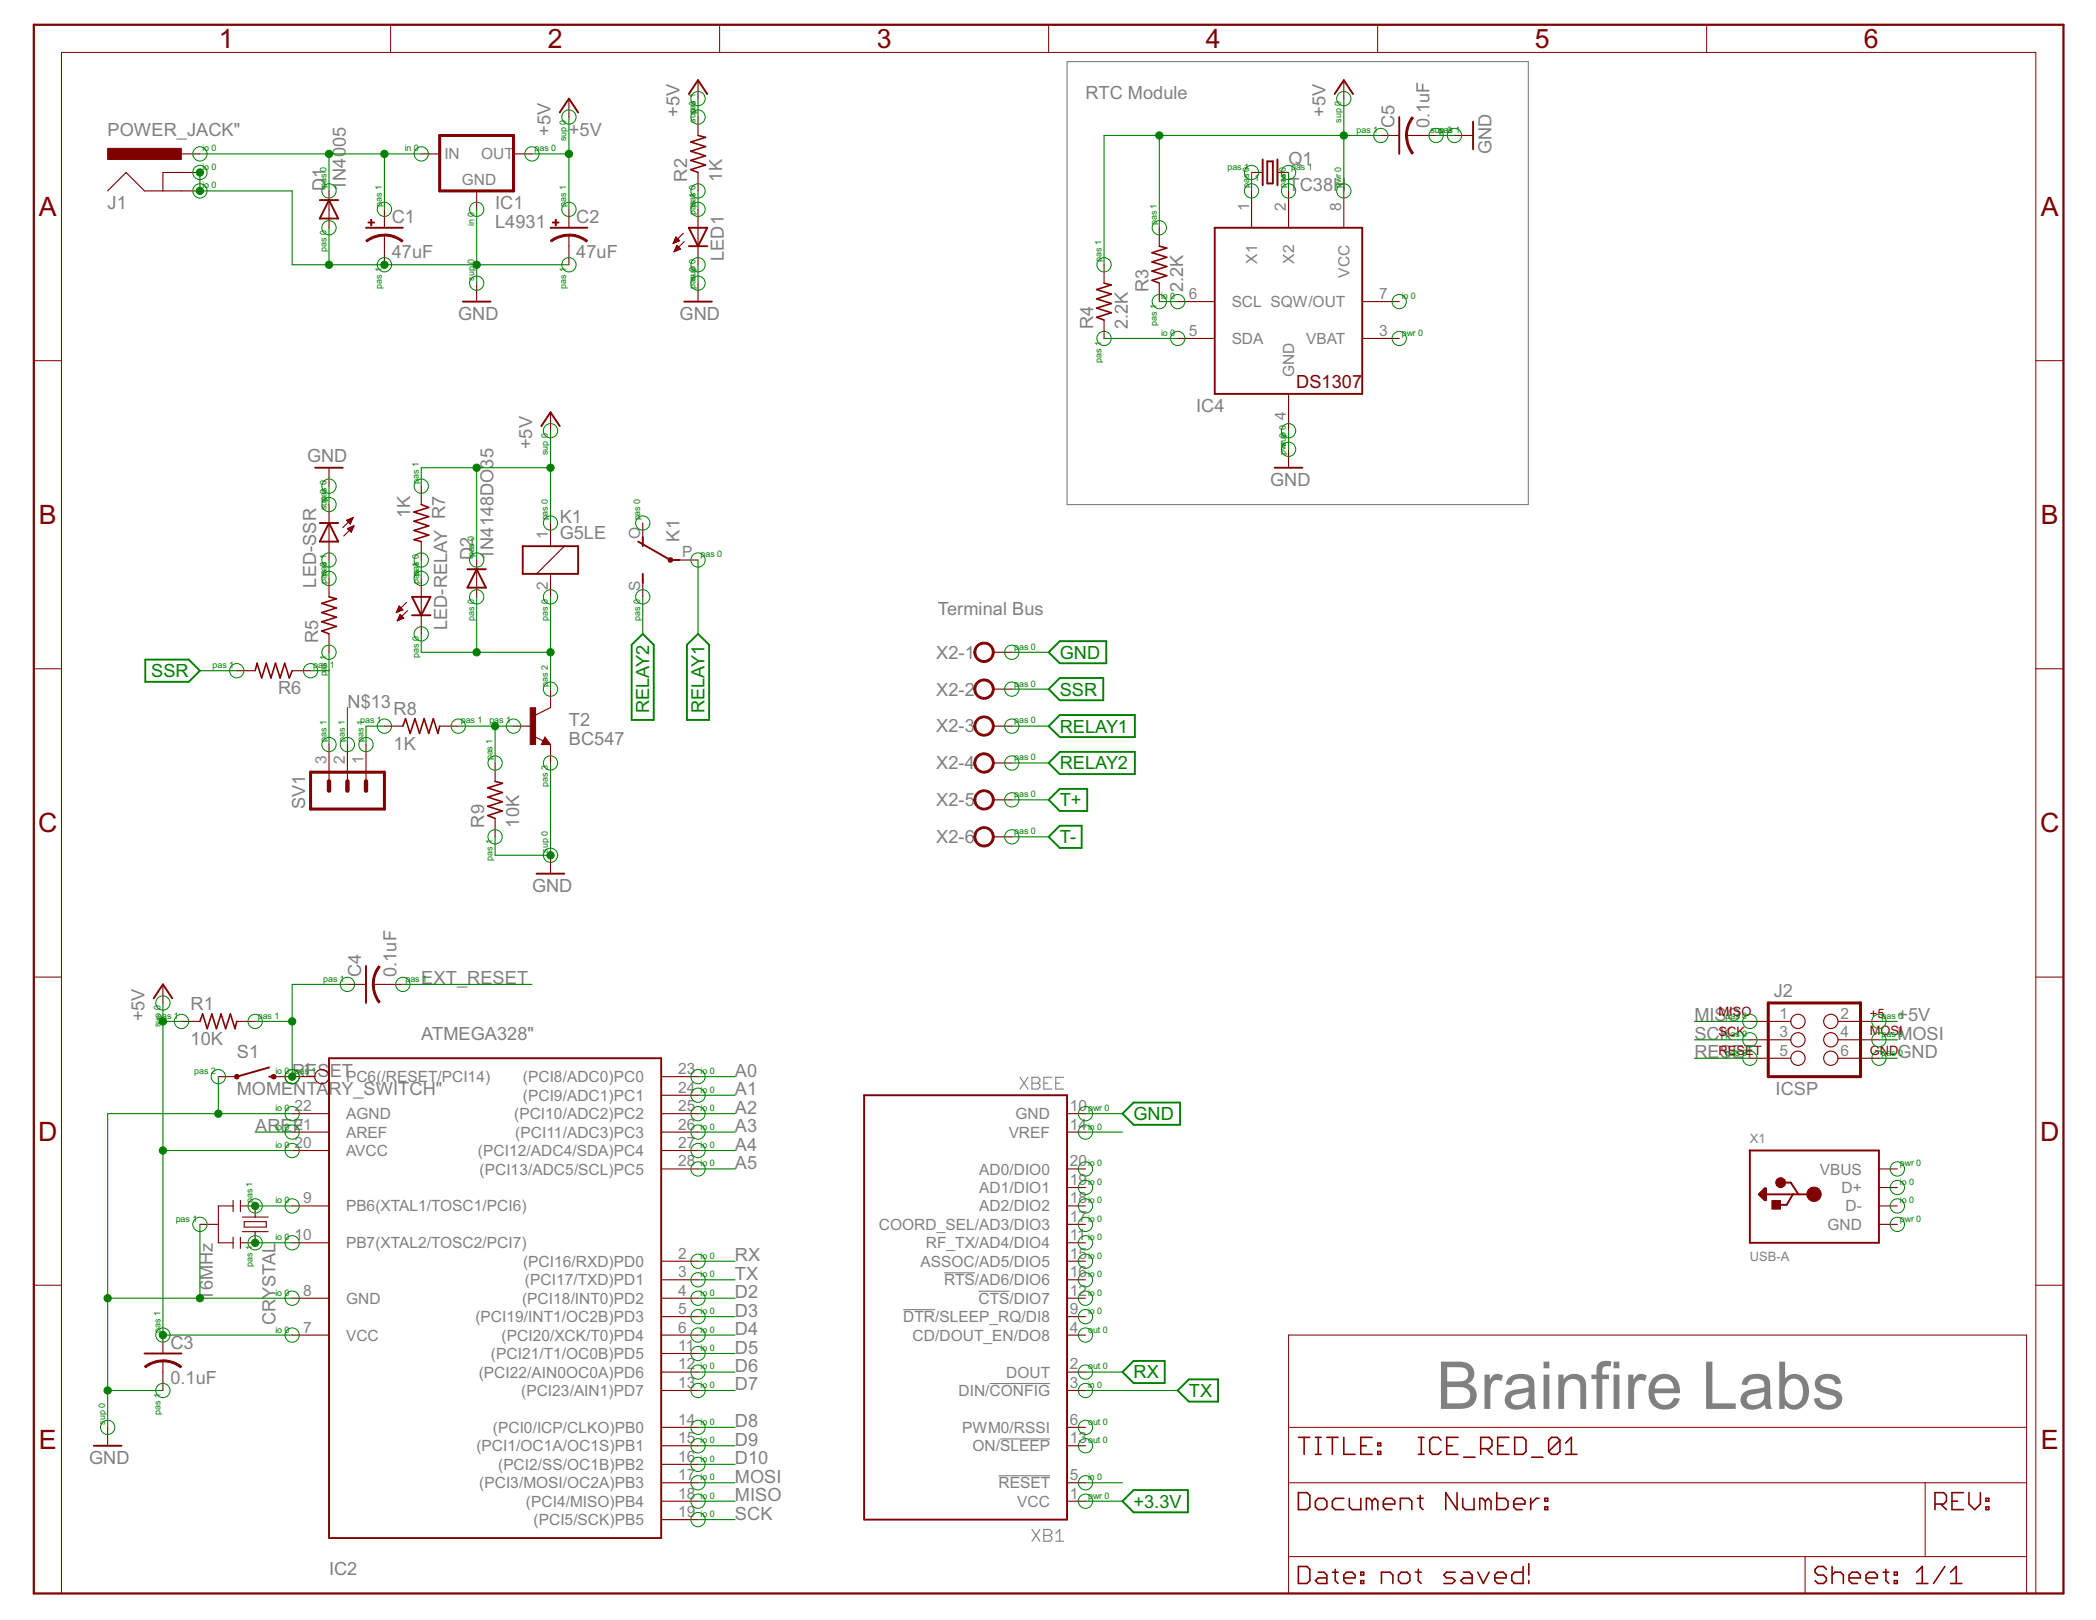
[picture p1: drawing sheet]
<svg xmlns="http://www.w3.org/2000/svg" width="279mm" height="216mm" viewBox="0 0 279 216" stroke-linecap="round" stroke-linejoin="round" font-family="sans-serif">
<g fill="none" stroke="#808080" stroke-width=".15">
<path d="M142.2 8.2h61.5v59h-61.5zM136 143.6l1 1.5M137 143.6l-1 1.5M137.6 143.6h.7l.3 .2v.3l-.3 .3 .3 .2v.3l-.3 .2h-.7zM137.6 144.4h.7M139.1 144.4h.6M140.2 143.6h-1.1v1.5h1.1M140.7 144.4h.6M141.8 143.6h-1.1v1.5h1.1M120.4 174.5h4.3M125.9 169.6h4M130.4 172.1h4.2"/>
<path d="M131.9 184.4h8.1M133.1 196.7h6.9M133.3 191.8h6.7M137.6 203.8l1 1.6M138.6 203.8l-1 1.6M139.1 203.8h.8l.3 .3v.3l-.3 .2 .3 .3v.2l-.3 .3h-.8zM139.1 204.6h.8M140.7 205.4h1.1M140.7 204.4l.6-.6v1.6"/>
</g>
<path d="M4.5 3.3h270.6v209.1h-270.6z" fill="none" stroke="#800000" stroke-width=".3"/>
<g fill="none" stroke="#800000" stroke-width=".13">
<path d="M52.1 3.3v3.7M95.9 3.3v3.7M139.8 3.3v3.7M183.6 3.3v3.7M227.5 3.3v3.7M4.5 48.1h3.7M271.4 48.1h3.7M4.5 89.1h3.7M271.4 89.1h3.7M4.5 130.2h3.7M271.4 130.2h3.7M4.5 171.3h3.7"/>
<path d="M171.8 177.9h98.4v34.5h-98.4zM271.4 171.3h3.7M171.8 197.6h98.4M171.8 190.2h98.4M256.6 197.6v9.9M8.2 212.4v-205.4h263.2v205.4M171.8 207.5h98.4M240.6 207.5v4.9"/>
</g>
<g fill="none" stroke="#800000" stroke-width=".21">
<path d="M93 18.1l1 .2-1.9 .6 1.9 .6-1.9 .7 1.9 .6-1.9 .6 1.9 .6-1.9 .6 .9 .4M147.2 37.7l.9 .3-1.9 .6 1.9 .6-1.9 .6 1.9 .6-1.9 .7 1.9 .6-1.9 .6 1 .4M154.5 32.8l1 .3-1.9 .6 1.9 .6-1.9 .6 1.9 .6-1.9 .6 1.9 .6-1.9 .7 .9 .3M43.9 79.5l1 .3-2 .6 2 .6-2 .6 2 .7-2 .6 2 .6-2 .6 1 .4M56.2 67.2l.9 .4-1.9 .6 1.9 .7-1.9 .6 1.9 .6-1.9 .6 1.9 .6-1.9 .6 1 .3M34 89.4l.3-1 .6 2 .6-2 .6 2 .6-2 .6 2 .7-2 .6 2 .3-1M53.7 96.8l.4-1 .6 1.9 .6-1.9 .6 1.9 .6-1.9 .6 1.9 .7-1.9 .6 1.9 .2-.9M66 104.1l1 .3-2 .6 2 .6-2 .6 2 .6-2 .7 2 .6-2 .6 1 .4M26.6 136.1l.4-1 .6 2 .6-2 .7 2 .6-2 .6 2 .6-2 .6 2 .3-1M173.1 198.9h1.1l.4 .4v1.5l-.4 .4h-1.1zM173.1 191.6h1.5M173.8 191.6v2.2"/>
<path d="M175.3 191.6h.8M175.3 193.8h.8M175.7 191.6v2.2M176.9 191.6h1.5M177.6 191.6v2.2M179.1 191.6v2.2h1.5M179.1 199.7h-1.1l-.4 .4v.7l.4 .4h1.1M179.9 199.7v1.1l.4 .4h1.1v-1.5M181.4 192.7h.7M182.9 191.6h-1.5v2.2h1.5M183.7 193.4h.3v.4h-.3zM183.7 192.3h.3v.4h-.3z"/>
<path d="M188.9 199.7h.8M189.1 191.6h.7M189.1 193.8h.7M189.3 199.3v1.5l.4 .4M189.5 191.6v2.2M192.1 191.9l-.4-.3h-.7l-.4 .3v1.5l.4 .4h.7l.4-.4M192.8 192.7h.8M194.2 198.9v2.3l-1.5-2.3v2.3M194.4 191.6h-1.6v2.2h1.6M195 199.7v1.1l.3 .4h1.2v-1.5M195.1 194.2h1.5M197.4 193.1h1.1l.4-.4v-.8l-.4-.3h-1.1v2.2"/>
<path d="M198.1 193.1l.8 .7M199.5 198.9v2.3h1.1l.4-.4v-.7l-.4-.4h-1.1M199.6 192.7h.8M201.1 191.6h-1.5v2.2h1.5M201.9 191.6h1.1l.4 .3v1.5l-.4 .4h-1.1zM204 199.7v1.5M204.2 194.2h1.5M205.2 199.7h-.4l-.8 .7M205.9 199.7h.4v.4h-.4zM207.9 191.9l-.3-.3h-.8l-.4 .3v1.5M207.9 191.9v1.5l-.3 .4h-.8l-.4-.4M207.9 191.9l-1.5 1.5"/>
<path d="M208.7 193.8h1.5M208.7 192.3l.8-.7v2.2M261.7 198.9h-1.5v2.3h1.5M262.5 198.9v1.5l.7 .8 .8-.8v-1.5M264.7 199.7h.4v.4h-.4zM173.1 208.8h1.1l.4 .3v1.6l-.4 .3h-1.1zM175.3 200.1l.4-.4h.8l.4 .4v.7l-.4 .4h-.8l-.4-.4zM175.7 209.5h.8l.4 .4v1.1h-1.2l-.4-.3 .4-.4h1.2M177.6 209.5h.8M178 209.1v1.6l.4 .3M179.1 210.3h1.5v-.4l-.3-.4h-.8l-.4 .4v.8l.4 .3h.8M181.4 210.7h.4v.3h-.4z"/>
<path d="M181.4 209.5h.4v.4h-.4zM182.9 200.1l-.4-.4h-.4v1.5M182.9 200.1l.4-.4 .4 .4v1.1M182.9 200.1v1.1M184.1 211v-1.5h1.2l.4 .4v1.1M184.4 200.4h1.5v-.3l-.4-.4h-.7l-.4 .4v.7l.4 .4h.7M186.4 209.9l.4-.4h.8l.3 .4v.8l-.3 .3h-.8l-.4-.3zM186.7 201.2v-1.5h1.1l.4 .4v1.1M188.7 209.5h.7M189.1 209.1v1.6l.3 .3M194 209.5h-1.2l-.3 .4 .3 .4h.8l.4 .4-.4 .3h-1.1M195.1 209.5h.8l.3 .4v1.1h-1.1l-.4-.3 .4-.4h1.1"/>
<path d="M197 209.5l.7 1.5 .8-1.5M198 200.1l-.4-.4h-.3v1.5M198 200.1v1.1M198 200.1l.4-.4 .4 .4v1.1M199.3 210.3h1.5v-.4l-.4-.4h-.8l-.3 .4v.8l.3 .3h.8M201.8 200.4h1.5v-.3l-.4-.4h-.8l-.3 .4v.7l.3 .4h.8M203 208.8v2.2h-1.1l-.4-.3v-.8l.4-.4h1.1M203.8 208.4v1.5M203.8 210.7v.3M205.9 200.8h.4v.4h-.4zM243.5 209.1l-.4-.3h-.8l-.3 .3v.4l.3 .4h.8l.4 .4v.4l-.4 .3h-.8l-.3-.3M244.2 209.9l.4-.4h.7l.4 .4v1.1"/>
<path d="M244.2 208.8v2.2M246.5 210.3h1.5v-.4l-.4-.4h-.7l-.4 .4v.8l.4 .3h.7M248.8 210.3h1.5v-.4l-.4-.4h-.8l-.3 .4v.8l.3 .3h.8M251 209.5h.8M251.4 209.1v1.6l.4 .3M252.5 210.7h.4v.3h-.4zM252.5 209.5h.4v.4h-.4zM255.5 211h1.5M255.5 209.5l.7-.7v2.2M257.9 200.4h1.2l.4-.3v-.8l-.4-.4h-1.2v2.3M258.7 200.4l.8 .8M259.2 208.8l-1.5 2.2"/>
<path d="M260 211h1.5M260 209.5l.8-.7v2.2M260.2 200.1h.8M264.7 200.8h.4v.4h-.4z"/>
</g>
<path d="M58.6 18.1h9.9v7.3h-9.9zM41.4 102.9h9.8v4.9h-9.8zM235.7 133.7h12.3v9.8h-12.3z" fill="none" stroke="#800000" stroke-width=".4"/>
<g fill="none" stroke="#800000" stroke-width=".15">
<path d="M75.8 13.1v2.5M93 10.7v2.4M93 15.6v2.5M179.1 10.7v2.4M184.1 18.1h2.4M187.5 18.1h3.9M193.9 18.1h2.5M14.4 25.4l2.4-2.4 2.5 2.4h7.3M24.2 20.5h2.4M26.6 23h-4.9v2.4M43.9 25.4v5M51.2 27.9v2.5"/>
<path d="M51.2 31.3v4M56.2 20.5h2.4M63.5 25.4v2.5M63.5 37.7v2.5M68.5 20.5h2.4M75.8 27.9v2.5M75.8 31.3v4M89.8 32.4h.1M89.8 32.3h.4M89.9 32.1h.5M89.9 33.5h.1M89.9 32h.7"/>
<path d="M89.9 33.4h.3M90 31.9h.4M90 33.3h.4M90 31.8h.3M90 33.2h.7M90.1 31.7h.1M90.1 33.1h.5M90.1 31.6l.5 .5-.9 .3zM90.1 33h.4M90.2 32.8h.2M90.2 32.7h.1M90.7 33.2l-.5-.5-.3 .8"/>
<path d="M90.7 33.2l-.8 .3M91.1 31.1l-1.4 1.3M91.2 32.2l-1.3 1.3M93 23v2.4M93 27.9v7.4M93 37.7v2.5M147.2 35.3v2.4M154.5 30.4v2.4M154.5 37.7v2.5M166.8 23h1.5M166.8 25.4v5M170.3 23h1.5"/>
<path d="M171.8 25.4v5M179.1 25.4v5M73.4 54.9v2.5M147.2 42.7v2.4M157 40.2h4.9M157 45.1h4.9M171.8 52.5v4.9M171.8 59.9v2.4M181.6 40.2h4.9M181.6 45.1h4.9M43.9 62.3v2.5M43.9 67.2v7.4"/>
<path d="M43.9 77.1v2.4M46.2 69.3l.9-.3-.4 .8zM46.2 69.3h.7M46.3 69.4h.6M46.3 70.4l.9-.3-.4 .8zM46.4 70.5h.6M46.4 69.6h.4M46.5 70.6h.5M46.5 70.4h.6M46.5 69.7h.3M46.5 69.2h.5M46.6 70.7h.3"/>
<path d="M46.7 69.8h.1M46.7 70.8h.2M46.8 70.3h.3M46.8 69.1h.2M47.1 69l-1.4 1.3M47.1 70.1h.1M47.1 69h.1M47.2 70.1l-1.4 1.3M56.2 64.8v2.4M56.2 72.2v2.4M56.2 77.1v7.4M63.5 74.6v4.9"/>
<path d="M73.4 69.7v3.1M73.4 76.5v3M75.2 72.8l-3.7 3.7M85.7 69.7v2.5M85.7 77.1v2.4M90.6 74.6h2.4M31.6 89.4h2.4M38.9 89.4h2.5M43.9 84.5v2.4M43.9 99.2v4.9M46.3 99.2v4.9M48.8 99.2v4.9"/>
<path d="M51.2 96.8h2.5M52.9 81.6h.1M52.9 81.5h.3M53 81.4h.5M53 81.3h.7M53 82.6h.2M53.1 81.1h.5M53.1 82.5h.4M53.1 81h.3M53.1 82.4h.6M53.1 80.9h.2M53.1 82.3h.6"/>
<path d="M53.2 80.8l-.4 .8M53.2 80.8l.5 .5-.9 .3M53.2 80.8h.1M53.2 82.2h.4M53.3 82.1h.2M53.3 81.9h.1M53.3 81.9l.5 .5-.8 .3zM54.2 80.3l-1.4 1.3M54.3 81.4l-1.3 1.3M58.6 96.8h2.5M68.5 96.8h2.4M71.2 98.1l1.2 .6"/>
<path d="M72.6 98.2l.8 1h-1.2zM73.4 91.8v2.5l-2 1M73.4 99.2v2.5M132.4 96.8h2.5M132.4 86.9h2.5M132.4 91.8h2.5M66 101.7v2.4M66 109.1v2.4M73.4 114v2.4M132.4 101.7h2.5M132.4 106.6h2.5M132.4 111.5h2.5"/>
<path d="M21.7 131.2v2.5M24.2 136.1h2.4M31.6 136.1h2.4M46.3 131.2h2.5M49.8 131.2h3.9M233.3 136.1h5.4M233.3 138.6h5.4M245 136.1h5.5M245 138.6h5.5M29.1 143.5h2.5M31.1 160v1.5M32 160v1.5"/>
<path d="M36.5 143.5h5.5M38.9 148.4h5M38.9 150.9h5M38.9 153.3h5M88.1 143.5h4.9M88.1 146h4.9M88.1 148.4h4.9M88.1 150.9h4.9M88.1 153.3h4.9M88.1 155.8h4.9M142.2 148.4h2.5M142.2 150.9h2.5"/>
<path d="M142.2 155.8h2.5M142.2 158.3h2.5M233.3 141h5.4M245 141h5.5M250.5 155.8h2.4M250.5 158.3h2.4M21.7 177.9v2.5M26.6 163.2h2.5M31.1 160.7h-2v4.9h2M31.1 164.9v1.5M32 160.7h2v1.5M32 164.9v1.5"/>
<path d="M32.3 164.1h3.5M32.3 162.2h3.5M32.6 162.8h2.9v.7h-2.9zM34 164.1v1.5h-2M38.9 173h5M38.9 177.9h5M38.9 160.7h5M38.9 165.6h5M88.1 168.1h4.9M88.1 170.6h4.9M88.1 173h4.9M88.1 175.5h4.9"/>
<path d="M88.1 177.9h4.9M142.2 168.1h2.5M142.2 170.6h2.5M142.2 173h2.5M142.2 175.5h2.5M142.2 177.9h2.5M142.2 160.7h2.5M142.2 165.6h2.5M142.2 163.2h2.5M250.5 160.7h2.4M250.5 163.2h2.4M14.4 190.2v2.5"/>
<path d="M21.7 181.4v3.9M88.1 190.2h4.9M88.1 192.7h4.9M88.1 195.2h4.9M88.1 197.6h4.9M88.1 180.4h4.9M88.1 182.9h4.9M88.1 185.3h4.9M142.2 190.2h2.5M142.2 192.7h2.5M142.2 197.6h2.5M142.2 182.9h2.5"/>
<path d="M142.2 185.3h2.5M88.1 200.1h4.9M88.1 202.5h4.9M142.2 200.1h2.5"/>
<circle cx="239.7" cy="138.6" r=".95"/>
<circle cx="239.7" cy="136.1" r=".95"/>
<circle cx="244.1" cy="138.6" r=".95"/>
<circle cx="244.1" cy="136.1" r=".95"/>
<circle cx="42.9" cy="143.5" r=".95"/>
<circle cx="239.7" cy="141" r=".95"/>
<circle cx="244.1" cy="141" r=".95"/>
</g>
<g fill="#800000" stroke="#800000" stroke-width=".13">
<path d="M49.1 29.6h.8v.1h-.8z"/>
<path d="M49.4 29.2h.2v.9h-.2z"/>
<path d="M73.7 29.6h.8v.1h-.8z"/>
<path d="M74 29.2h.1v.9h-.1z"/>
<path d="M14.4 19.8h9.8v1.5h-9.8z"/>
<path d="M236.2 160h1.1v1.1h-1.1z"/>
<path d="M70.7 94.3h.7v4.9h-.7z"/>
</g>
<g fill="none" stroke="#800000" stroke-width=".25">
<path d="M74.6 15l1.2-1.9 1.3 1.9M91.8 12.5l1.2-1.8 1.3 1.8M177.9 12.5l1.2-1.8 1.3 1.8M186.5 15.6v4.9M196.4 16.2v3.7M42.6 26.7h2.5M43.9 26.7l1.2 2.4h-2.5zM48.8 30.4h4.9M73.4 30.4h4.9M91.8 30.4h2.5l-1.3 2.4zM91.8 32.8h2.5M161.9 30.4h19.7v22.1h-19.7z"/>
<path d="M168.3 21.3v3.4M168.9 21.5h.8v2.9h-.8zM170.3 21.3v3.4M61.7 40.2h3.7M72.2 56.8l1.2-1.9 1.2 1.9M91.2 40.2h3.7M42 62.3h3.7M42.6 69.7h2.5M43.9 69.7l1.2 2.5h-2.5zM54.9 79.5h2.5l-1.2 2.5zM62.3 75.9h2.5M63.5 75.9l1.3 2.4h-2.5z"/>
<path d="M69.7 72.8h7.4v3.7h-7.4zM85.1 72.2l4.3 2.4h1.2M85.7 71.6v1.2M85.7 76.5v1.2M169.9 62.3h3.7M54.9 82h2.5M72.6 98.7l.2 .3h-.4l.2-.5 .5 .6h-.7M71.5 116.4h3.7M20.5 133.1l1.2-1.9 1.3 1.9M48.8 128.7v5M35.9 143.5h.6M35.9 142.3l-4.3 1.2"/>
<path d="M43.9 141h44.2v64h-44.2zM115.2 146h27v56.5h-27zM233.2 153.3h17.3v12.3h-17.2v-12.3M234.7 159.2l.3-.4v.8l-.2-.2v-.2M235.2 158.4h.2v1.5h-.2l-.8-.7zM235.2 158.4v1.3M235.4 159.2h6.4M237.7 157.6h1l1 1.6M239 159.2l-.8 1.4h-1.2M12.5 192.7h3.7M19.3 180.4h4.9"/>
</g>
<g fill="#800000" stroke="#800000" stroke-width=".13">
<path d="M51.2 31.2a3.9 3.9 0 0 1 2.5 .8l-.1 .3a3.8 3.8 0 0 0-2.4-.8z" fill-rule="evenodd"/>
<path d="M48.8 32a4.1 4.1 0 0 1 2.4-.8v.3a4.2 4.2 0 0 0-2.3 .7z" fill-rule="evenodd"/>
<path d="M75.8 31.2a3.9 3.9 0 0 1 2.5 .8l-.1 .3a3.8 3.8 0 0 0-2.4-.8z" fill-rule="evenodd"/>
<path d="M73.4 32a4.1 4.1 0 0 1 2.4-.8v.3a4.2 4.2 0 0 0-2.3 .7z" fill-rule="evenodd"/>
<path d="M21.7 181.2a3.8 3.8 0 0 1 2.5 .9l-.1 .2a3.8 3.8 0 0 0-2.4-.8z" fill-rule="evenodd"/>
<path d="M19.3 182.1a4.1 4.1 0 0 1 2.4-.8v.2a3.8 3.8 0 0 0-2.3 .8z" fill-rule="evenodd"/>
<path d="M50.5 128.7l.2 .2a3.8 3.8 0 0 0-.8 2.3h-.3a3.9 3.9 0 0 1 .9-2.5z" fill-rule="evenodd"/>
<path d="M49.6 131.2h.3a3.8 3.8 0 0 0 .8 2.3l-.2 .2a3.9 3.9 0 0 1-.9-2.5z" fill-rule="evenodd"/>
<path d="M188.2 15.6l.2 .1a3.8 3.8 0 0 0-.8 2.4h-.2a3.9 3.9 0 0 1 .8-2.5z" fill-rule="evenodd"/>
<path d="M187.4 18.1h.2a3.7 3.7 0 0 0 .8 2.3l-.2 .1a3.9 3.9 0 0 1-.8-2.4z" fill-rule="evenodd"/>
<path d="M89.1 74.4l.3-.1 .2 .1 .1 .2-.1 .2-.2 .2-.3-.2-.1-.2z" fill-rule="evenodd"/>
<path d="M130.2 86a1.36 1.36 0 0 1 2.1 .3 1.36 1.36 0 0 1-.8 2 1.36 1.36 0 0 1-1.7-1.4h.3a1.1 1.1 0 0 1 1.5-1 1.1 1.1 0 0 1 .3 1.8 1.1 1.1 0 0 1-1.8-.5v-.3h-.3l.2-.6z" fill-rule="evenodd"/>
<path d="M130.2 90.9a1.36 1.36 0 0 1 2.1 .3 1.36 1.36 0 0 1-.8 2 1.36 1.36 0 0 1-1.7-1.4h.3a1.1 1.1 0 0 1 1.5-1 1.1 1.1 0 0 1 .3 1.8 1.1 1.1 0 0 1-1.8-.5v-.3h-.3l.2-.6z" fill-rule="evenodd"/>
<path d="M130.2 95.8a1.36 1.36 0 0 1 2.1 .3 1.36 1.36 0 0 1-.8 2 1.36 1.36 0 0 1-1.7-1.3h.3a1.1 1.1 0 0 1 1.5-1.1 1.1 1.1 0 0 1 .3 1.9 1.1 1.1 0 0 1-1.8-.6v-.2h-.3l.2-.7z" fill-rule="evenodd"/>
<path d="M130.2 100.8a1.36 1.36 0 0 1 2.1 .2 1.36 1.36 0 0 1-.8 2 1.36 1.36 0 0 1-1.7-1.3h.3a1.1 1.1 0 0 1 1.5-1.1 1.1 1.1 0 0 1 .3 1.9 1.1 1.1 0 0 1-1.8-.5v-.3h-.3l.2-.7z" fill-rule="evenodd"/>
<path d="M130.2 105.7a1.36 1.36 0 0 1 2.1 .2 1.36 1.36 0 0 1-.8 2 1.36 1.36 0 0 1-1.7-1.3h.3a1.1 1.1 0 0 1 1.5-1 1.1 1.1 0 0 1 .3 1.8 1.1 1.1 0 0 1-1.8-.5v-.3h-.3l.1-.3z" fill-rule="evenodd"/>
<path d="M130.2 110.6a1.36 1.36 0 0 1 2.1 .3 1.36 1.36 0 0 1-.8 1.9 1.36 1.36 0 0 1-1.7-1.3h.3a1.1 1.1 0 0 1 1.5-1 1.1 1.1 0 0 1 .3 1.8 1.1 1.1 0 0 1-1.8-.5v-.3h-.3l.2-.6z" fill-rule="evenodd"/>
<circle cx="31.6" cy="143.5" r=".32"/>
<circle cx="36.5" cy="143.5" r=".32"/>
<circle cx="241.8" cy="159.2" r=".97"/>
<circle cx="237.4" cy="157.6" r=".68"/>
</g>
<path d="M43.9 104.1v1.3M46.3 104.1v1.3M48.8 104.1v1.3" fill="none" stroke="#800000" stroke-width=".59"/>
<g fill="none" stroke="#008000" stroke-width=".13">
<circle cx="75.8" cy="15.6" r=".95"/>
<circle cx="93" cy="15.6" r=".95"/>
<circle cx="93" cy="13.1" r=".95"/>
<circle cx="179.1" cy="13.1" r=".95"/>
<circle cx="184.1" cy="18.1" r=".95"/>
<circle cx="191.4" cy="18.1" r=".95"/>
<circle cx="193.9" cy="18.1" r=".95"/>
<circle cx="26.6" cy="20.5" r=".95"/>
<circle cx="26.6" cy="23" r=".95"/>
<circle cx="26.6" cy="25.4" r=".95"/>
<circle cx="43.9" cy="25.4" r=".95"/>
<circle cx="43.9" cy="30.4" r=".95"/>
<circle cx="51.2" cy="27.9" r=".95"/>
<circle cx="51.2" cy="35.3" r=".95"/>
<circle cx="56.2" cy="20.5" r=".95"/>
<circle cx="63.5" cy="27.9" r=".95"/>
<circle cx="63.5" cy="37.7" r=".95"/>
<circle cx="70.9" cy="20.5" r=".95"/>
<circle cx="75.8" cy="27.9" r=".95"/>
<circle cx="75.8" cy="35.3" r=".95"/>
<circle cx="93" cy="37.7" r=".95"/>
<circle cx="93" cy="25.4" r=".95"/>
<circle cx="93" cy="35.3" r=".95"/>
<circle cx="93" cy="27.9" r=".95"/>
<circle cx="147.2" cy="35.3" r=".95"/>
<circle cx="154.5" cy="30.4" r=".95"/>
<circle cx="166.8" cy="25.4" r=".95"/>
<circle cx="166.8" cy="23" r=".95"/>
<circle cx="171.8" cy="23" r=".95"/>
<circle cx="171.8" cy="25.4" r=".95"/>
<circle cx="179.1" cy="25.4" r=".95"/>
<circle cx="73.4" cy="57.4" r=".95"/>
<circle cx="147.2" cy="45.1" r=".95"/>
<circle cx="154.5" cy="40.2" r=".95"/>
<circle cx="157" cy="45.1" r=".95"/>
<circle cx="157" cy="40.2" r=".95"/>
<circle cx="171.8" cy="59.9" r=".95"/>
<circle cx="171.8" cy="57.4" r=".95"/>
<circle cx="186.5" cy="45.1" r=".95"/>
<circle cx="186.5" cy="40.2" r=".95"/>
<circle cx="43.9" cy="74.6" r=".95"/>
<circle cx="43.9" cy="64.8" r=".95"/>
<circle cx="43.9" cy="77.1" r=".95"/>
<circle cx="43.9" cy="67.2" r=".95"/>
<circle cx="56.2" cy="64.8" r=".95"/>
<circle cx="56.2" cy="74.6" r=".95"/>
<circle cx="56.2" cy="77.1" r=".95"/>
<circle cx="63.5" cy="79.5" r=".95"/>
<circle cx="63.5" cy="74.6" r=".95"/>
<circle cx="73.4" cy="69.7" r=".95"/>
<circle cx="73.4" cy="79.5" r=".95"/>
<circle cx="85.7" cy="69.7" r=".95"/>
<circle cx="85.7" cy="79.5" r=".95"/>
<circle cx="93" cy="74.6" r=".95"/>
<circle cx="31.6" cy="89.4" r=".95"/>
<circle cx="41.4" cy="89.4" r=".95"/>
<circle cx="43.9" cy="99.2" r=".95"/>
<circle cx="43.9" cy="86.9" r=".95"/>
<circle cx="46.3" cy="99.2" r=".95"/>
<circle cx="48.8" cy="99.2" r=".95"/>
<circle cx="51.2" cy="96.8" r=".95"/>
<circle cx="56.2" cy="84.5" r=".95"/>
<circle cx="61.1" cy="96.8" r=".95"/>
<circle cx="68.5" cy="96.8" r=".95"/>
<circle cx="73.4" cy="91.8" r=".95"/>
<circle cx="134.9" cy="91.8" r=".95"/>
<circle cx="134.9" cy="96.8" r=".95"/>
<circle cx="134.9" cy="86.9" r=".95"/>
<circle cx="66" cy="111.5" r=".95"/>
<circle cx="66" cy="101.7" r=".95"/>
<circle cx="73.4" cy="114" r=".95"/>
<circle cx="73.4" cy="101.7" r=".95"/>
<circle cx="134.9" cy="106.6" r=".95"/>
<circle cx="134.9" cy="111.5" r=".95"/>
<circle cx="134.9" cy="101.7" r=".95"/>
<circle cx="21.7" cy="133.7" r=".95"/>
<circle cx="24.2" cy="136.1" r=".95"/>
<circle cx="34" cy="136.1" r=".95"/>
<circle cx="46.3" cy="131.2" r=".95"/>
<circle cx="53.7" cy="131.2" r=".95"/>
<circle cx="233.3" cy="138.6" r=".95"/>
<circle cx="233.3" cy="136.1" r=".95"/>
<circle cx="250.5" cy="138.6" r=".95"/>
<circle cx="250.5" cy="136.1" r=".95"/>
<circle cx="29.1" cy="143.5" r=".95"/>
<circle cx="38.9" cy="148.4" r=".95"/>
<circle cx="38.9" cy="153.3" r=".95"/>
<circle cx="38.9" cy="143.5" r=".95"/>
<circle cx="38.9" cy="150.9" r=".95"/>
<circle cx="93" cy="148.4" r=".95"/>
<circle cx="93" cy="143.5" r=".95"/>
<circle cx="93" cy="153.3" r=".95"/>
<circle cx="93" cy="150.9" r=".95"/>
<circle cx="93" cy="155.8" r=".95"/>
<circle cx="93" cy="146" r=".95"/>
<circle cx="144.7" cy="150.9" r=".95"/>
<circle cx="144.7" cy="158.3" r=".95"/>
<circle cx="144.7" cy="148.4" r=".95"/>
<circle cx="144.7" cy="155.8" r=".95"/>
<circle cx="233.3" cy="141" r=".95"/>
<circle cx="250.5" cy="141" r=".95"/>
<circle cx="252.9" cy="155.8" r=".95"/>
<circle cx="252.9" cy="158.3" r=".95"/>
<circle cx="21.7" cy="177.9" r=".95"/>
<circle cx="26.6" cy="163.2" r=".95"/>
<circle cx="34" cy="165.6" r=".95"/>
<circle cx="34" cy="160.7" r=".95"/>
<circle cx="38.9" cy="160.7" r=".95"/>
<circle cx="38.9" cy="165.6" r=".95"/>
<circle cx="38.9" cy="173" r=".95"/>
<circle cx="38.9" cy="177.9" r=".95"/>
<circle cx="93" cy="170.6" r=".95"/>
<circle cx="93" cy="168.1" r=".95"/>
<circle cx="93" cy="173" r=".95"/>
<circle cx="93" cy="175.5" r=".95"/>
<circle cx="93" cy="177.9" r=".95"/>
<circle cx="144.7" cy="170.6" r=".95"/>
<circle cx="144.7" cy="160.7" r=".95"/>
<circle cx="144.7" cy="168.1" r=".95"/>
<circle cx="144.7" cy="163.2" r=".95"/>
<circle cx="144.7" cy="165.6" r=".95"/>
<circle cx="144.7" cy="173" r=".95"/>
<circle cx="144.7" cy="177.9" r=".95"/>
<circle cx="144.7" cy="175.5" r=".95"/>
<circle cx="252.9" cy="160.7" r=".95"/>
<circle cx="252.9" cy="163.2" r=".95"/>
<circle cx="14.4" cy="190.2" r=".95"/>
<circle cx="21.7" cy="185.3" r=".95"/>
<circle cx="93" cy="197.6" r=".95"/>
<circle cx="93" cy="190.2" r=".95"/>
<circle cx="93" cy="182.9" r=".95"/>
<circle cx="93" cy="185.3" r=".95"/>
<circle cx="93" cy="180.4" r=".95"/>
<circle cx="93" cy="195.2" r=".95"/>
<circle cx="93" cy="192.7" r=".95"/>
<circle cx="144.7" cy="190.2" r=".95"/>
<circle cx="144.7" cy="192.7" r=".95"/>
<circle cx="144.7" cy="185.3" r=".95"/>
<circle cx="144.7" cy="197.6" r=".95"/>
<circle cx="144.7" cy="182.9" r=".95"/>
<circle cx="93" cy="200.1" r=".95"/>
<circle cx="93" cy="202.5" r=".95"/>
<circle cx="144.7" cy="200.1" r=".95"/>
</g>
<g fill="none" stroke="#008000" stroke-width=".25">
<path d="M19.4 87.9h5.8l1.4 1.5-1.4 1.5h-5.8zM84.2 85.9l1.5-1.4 1.4 1.4v10h-2.9zM91.6 85.9l1.4-1.4 1.5 1.4v10h-2.9zM139.8 86.9l1.5-1.5h6.2v3h-6.2zM139.8 91.8l1.5-1.4h5.8v2.9h-5.8zM139.8 96.8l1.5-1.5h10v2.9h-10zM139.8 101.7l1.5-1.5h10v3h-10zM139.8 106.6l1.5-1.5h3.6v3h-3.6zM139.8 111.5l1.5-1.5h2.9v3h-2.9zM149.6 148.4l1.5-1.5h6.2v3h-6.2zM149.6 182.9l1.5-1.5h4.2v2.9h-4.2zM157 185.3l1.5-1.5h3.9v3h-3.9z"/>
<path d="M149.6 200.1l1.5-1.5h7.2v2.9h-7.2z"/>
</g>
<g fill="none" stroke="#008000" stroke-width=".15">
<path d="M75.8 15.6v12.3M93 13.1v2.5M154.5 18.1v12.3M179.1 13.1v12.3M184.1 18.1h-36.9v17.2M191.4 18.1h2.5M26.6 23v2.4h12.3v9.9h36.9M26.6 20.5h29.6M43.9 20.5v4.9M43.9 30.4v4.9M51.2 20.5v7.4M63.5 27.9v9.8"/>
<path d="M70.9 20.5h4.9M93 25.4v2.5M93 35.3v2.4M166.8 23v2.4M171.8 23v2.4M73.4 57.4v12.3M147.2 45.1h9.8M154.5 40.2h2.5M171.8 57.4v2.5M43.9 64.8v2.4M43.9 74.6v2.5M56.2 74.6v2.5"/>
<path d="M63.5 62.3v12.3M63.5 79.5v7.4M73.4 79.5v12.3M73.4 62.3h-17.2v2.5M85.7 79.5v5M93 74.6v9.9M26.6 89.4h5M41.4 89.4h2.5M43.9 86.9v12.3M46.3 94.3v4.9M51.2 96.8h-2.4v2.4M56.2 84.5v2.4h17.2"/>
<path d="M61.1 96.8h7.4M66 96.8v4.9M134.9 86.9h4.9M134.9 96.8h4.9M134.9 91.8h4.9M73.4 101.7v12.3h-7.4v-2.5M134.9 101.7h4.9M134.9 106.6h4.9M134.9 111.5h4.9M21.7 133.7v44.2h17.2M21.7 136.1h2.5M34 136.1h4.9"/>
<path d="M46.3 131.2h-7.4v12.3M53.7 131.2h17.2M225.9 136.1h7.4M225.9 138.6h7.4M250.5 136.1h2.4M250.5 138.6h2.4M21.7 153.3h17.2M29.1 143.5v4.9M34 150.9h4.9M38.9 148.4h-24.5v41.8M93 148.4h5M93 153.3h5"/>
<path d="M93 150.9h5M93 143.5h5M93 146h5M93 155.8h5M144.7 148.4h4.9M144.7 150.9h4.9M225.9 141h7.4M250.5 141h2.4M14.4 173h24.5M26.6 163.2v9.8M34 160.7h4.9M34 165.6h4.9"/>
<path d="M93 173h5M93 177.9h5M93 168.1h5M93 170.6h5M93 175.5h5M14.4 185.3h7.3M93 185.3h5M93 182.9h5M93 180.4h5M93 190.2h5M93 192.7h5M93 195.2h5"/>
<path d="M93 197.6h5M144.7 185.3h12.3M144.7 182.9h4.9M144.7 197.6h4.9M93 200.1h5M93 202.5h5M144.7 200.1h4.9"/>
</g>
<g fill="#008000" stroke="#008000" stroke-width=".13">
<circle cx="63.5" cy="35.3" r=".49"/>
<circle cx="51.2" cy="35.3" r=".49"/>
<circle cx="43.9" cy="35.3" r=".49"/>
<circle cx="26.6" cy="25.4" r=".49"/>
<circle cx="26.6" cy="23" r=".49"/>
<circle cx="14.4" cy="173" r=".49"/>
<circle cx="14.4" cy="185.3" r=".49"/>
<circle cx="26.6" cy="173" r=".49"/>
<circle cx="29.1" cy="148.4" r=".49"/>
<circle cx="73.4" cy="114" r=".49"/>
<circle cx="75.8" cy="20.5" r=".49"/>
<circle cx="21.7" cy="177.9" r=".49"/>
<circle cx="21.7" cy="153.3" r=".49"/>
<circle cx="21.7" cy="136.1" r=".49"/>
<circle cx="154.5" cy="18.1" r=".49"/>
<circle cx="179.1" cy="18.1" r=".49"/>
<circle cx="63.5" cy="62.3" r=".49"/>
<circle cx="73.4" cy="62.3" r=".49"/>
<circle cx="51.2" cy="20.5" r=".49"/>
<circle cx="43.9" cy="20.5" r=".49"/>
<circle cx="34" cy="160.7" r=".49"/>
<circle cx="34" cy="165.6" r=".49"/>
<circle cx="38.9" cy="143.5" r=".49"/>
<circle cx="38.9" cy="136.1" r=".49"/>
<circle cx="63.5" cy="86.9" r=".49"/>
<circle cx="73.4" cy="86.9" r=".49"/>
<circle cx="66" cy="96.8" r=".49"/>
</g>
<text font-size="9.8" fill="#808080" x="191.4" y="187.8">Brainfire Labs</text>
<g font-size="4" fill="#800000">
<text x="29.2" y="6.4">1</text>
<text x="73" y="6.4">2</text>
<text x="116.9" y="6.4">3</text>
<text x="160.7" y="6.4">4</text>
<text x="204.6" y="6.4">5</text>
<text x="248.5" y="6.4">6</text>
<text x="5.2" y="28.8">A</text>
<text x="272" y="28.8">A</text>
<text x="5.2" y="69.9">B</text>
<text x="272" y="69.9">B</text>
<text x="5.1" y="110.9">C</text>
<text x="271.9" y="110.9">C</text>
<text x="5.1" y="152">D</text>
<text x="271.9" y="152">D</text>
<text x="5.2" y="193.1">E</text>
<text x="272" y="193.1">E</text>
</g>
<g font-size="2.7" fill="#808080">
<text x="90.6" y="15.6" transform="rotate(-90 90.6 15.6)">+5V</text>
<text x="144.7" y="13.1">RTC Module</text>
<text x="176.7" y="15.6" transform="rotate(-90 176.7 15.6)">+5V</text>
<text x="185.9" y="17.1" transform="rotate(-90 185.9 17.1)">C5</text>
<text x="190.6" y="17.1" transform="rotate(-90 190.6 17.1)">0.1uF</text>
<text x="14.3" y="18.1">POWER_JACK&quot;</text>
<text x="73.4" y="18.1" transform="rotate(-90 73.4 18.1)">+5V</text>
<text x="75.8" y="18.1">+5V</text>
<text x="171.8" y="22">Q1</text>
<text x="198.8" y="20.5" transform="rotate(-90 198.8 20.5)">GND</text>
<text x="14.3" y="27.9">J1</text>
<text x="43.4" y="25.4" transform="rotate(-90 43.4 25.4)">D1</text>
<text x="46.1" y="25.4" transform="rotate(-90 46.1 25.4)">1N4005</text>
<text x="52.2" y="29.7">C1</text>
<text x="66" y="27.9">IC1</text>
<text x="76.8" y="29.7">C2</text>
<text x="91.6" y="24.2" transform="rotate(-90 91.6 24.2)">R2</text>
<text x="96.3" y="24.2" transform="rotate(-90 96.3 24.2)">1K</text>
<text x="171.8" y="25.4">TC38H</text>
<text x="52.2" y="34.4">47uF</text>
<text x="66" y="30.4">L4931</text>
<text x="76.8" y="34.4">47uF</text>
<text x="96.5" y="34.8" transform="rotate(-90 96.5 34.8)">LED1</text>
<text x="153.1" y="39" transform="rotate(-90 153.1 39)">R3</text>
<text x="157.7" y="39" transform="rotate(-90 157.7 39)">2.2K</text>
<text x="61.1" y="42.7">GND</text>
<text x="90.6" y="42.7">GND</text>
<text x="145.7" y="43.9" transform="rotate(-90 145.7 43.9)">R4</text>
<text x="150.4" y="43.9" transform="rotate(-90 150.4 43.9)">2.2K</text>
<text x="70.9" y="59.9" transform="rotate(-90 70.9 59.9)">+5V</text>
<text x="159.5" y="55">IC4</text>
<text x="40.9" y="61.6">GND</text>
<text x="169.3" y="64.8">GND</text>
<text x="54.7" y="69" transform="rotate(-90 54.7 69)">1K</text>
<text x="74.6" y="71.8">G5LE</text>
<text x="74.6" y="69.7">K1</text>
<text x="63.1" y="74.6" transform="rotate(-90 63.1 74.6)">D2</text>
<text x="65.8" y="74.6" transform="rotate(-90 65.8 74.6)">1N4148DO35</text>
<text x="90.6" y="72.2" transform="rotate(-90 90.6 72.2)">K1</text>
<text x="42.1" y="78.3" transform="rotate(-90 42.1 78.3)">LED-SSR</text>
<text x="59.6" y="84" transform="rotate(-90 59.6 84)">LED-RELAY R7</text>
<text x="125" y="82">Terminal Bus</text>
<text x="42.4" y="85.7" transform="rotate(-90 42.4 85.7)">R5</text>
<text x="124.8" y="87.8">X2-1</text>
<text x="37.1" y="92.6">R6</text>
<text x="46.3" y="94.3">N$13</text>
<text x="52.5" y="95.3">R8</text>
<text x="124.8" y="92.7">X2-2</text>
<text x="52.5" y="100">1K</text>
<text x="75.8" y="99.2">BC547</text>
<text x="75.8" y="96.8">T2</text>
<text x="124.8" y="97.6">X2-3</text>
<text x="40.7" y="107.8" transform="rotate(-90 40.7 107.8)">SV1</text>
<text x="124.8" y="102.5">X2-4</text>
<text x="124.8" y="107.5">X2-5</text>
<text x="64.5" y="110.3" transform="rotate(-90 64.5 110.3)">R9</text>
<text x="69.2" y="110.3" transform="rotate(-90 69.2 110.3)">10K</text>
<text x="124.8" y="112.4">X2-6</text>
<text x="70.9" y="118.9">GND</text>
<text x="48.2" y="130.2" transform="rotate(-90 48.2 130.2)">C4</text>
<text x="52.8" y="130.2" transform="rotate(-90 52.8 130.2)">0.1uF</text>
<text x="56.2" y="131.2">EXT_RESET</text>
<text x="19.3" y="136.1" transform="rotate(-90 19.3 136.1)">+5V</text>
<text x="25.4" y="134.7">R1</text>
<text x="225.9" y="136.1">MISO</text>
<text x="236.4" y="132.9">J2</text>
<text x="252.9" y="136.1">+5V</text>
<text x="25.4" y="139.3">10K</text>
<text x="31.6" y="141">S1</text>
<text x="38.9" y="143.5">RES</text>
<text x="44" y="143.5">ET</text>
<text x="56.2" y="138.6">ATMEGA328&quot;</text>
<text x="98" y="143.5">A0</text>
<text x="225.9" y="138.6">SCK</text>
<text x="225.9" y="141">RESET</text>
<text x="252.9" y="141">GND</text>
<text x="252.9" y="138.6">MOSI</text>
<text x="31.6" y="146">MOMENTARY_SWITCH&quot;</text>
<text x="98" y="146">A1</text>
<text x="98" y="148.4">A2</text>
<text x="236.7" y="146">ICSP</text>
<text x="34" y="150.9">AREF</text>
<text x="98" y="150.9">A3</text>
<text x="98" y="153.3">A4</text>
<text x="98" y="155.8">A5</text>
<text x="28.4" y="173.3" transform="rotate(-90 28.4 173.3)">16MHz</text>
<text x="98" y="168.1">RX</text>
<text x="98" y="170.6">TX</text>
<text x="98" y="173">D2</text>
<text x="22.7" y="179.8">C3</text>
<text x="36.7" y="176.6" transform="rotate(-90 36.7 176.6)">CRYSTAL</text>
<text x="98" y="175.5">D3</text>
<text x="98" y="177.9">D4</text>
<text x="22.7" y="184.4">0.1uF</text>
<text x="98" y="180.4">D5</text>
<text x="98" y="182.9">D6</text>
<text x="98" y="185.3">D7</text>
<text x="98" y="190.2">D8</text>
<text x="11.9" y="195.1">GND</text>
<text x="98" y="192.7">D9</text>
<text x="98" y="195.1">D10</text>
<text x="98" y="197.6">MOSI</text>
<text x="98" y="200.1">MISO</text>
<text x="98" y="202.5">SCK</text>
<text x="43.9" y="209.9">IC2</text>
</g>
<text font-size="2.7" fill="#800000" x="172.8" y="51.7">DS1307</text>
<g font-size="2.7" fill="#008000">
<text x="141.3" y="87.8">GND</text>
<text x="20.2" y="90.2">SSR</text>
<text x="86.5" y="95.1" transform="rotate(-90 86.5 95.1)">RELAY2</text>
<text x="93.9" y="95.1" transform="rotate(-90 93.9 95.1)">RELAY1</text>
<text x="141.3" y="92.7">SSR</text>
<text x="141.3" y="97.6">RELAY1</text>
<text x="141.3" y="102.5">RELAY2</text>
<text x="141.3" y="107.5">T+</text>
<text x="141.3" y="112.4">T-</text>
<text x="151.1" y="149.3">GND</text>
<text x="151.1" y="183.7">RX</text>
<text x="158.5" y="186.2">TX</text>
<text x="151.1" y="200.9">+3.3V</text>
</g>
<g font-size="2.3" fill="#808080">
<text x="59.2" y="21.1">IN</text>
<text x="64.2" y="21.1">OUT</text>
<text x="61.6" y="24.7">GND</text>
<text x="166.5" y="28.1" transform="rotate(-90 166.5 28.1)">1</text>
<text x="171.4" y="28.1" transform="rotate(-90 171.4 28.1)">2</text>
<text x="178.8" y="28.1" transform="rotate(-90 178.8 28.1)">8</text>
<text x="167.6" y="35.1" transform="rotate(-90 167.6 35.1)">X1</text>
<text x="172.5" y="35.1" transform="rotate(-90 172.5 35.1)">X2</text>
<text x="158.5" y="39.9">6</text>
<text x="164.2" y="40.9">SCL SQW/OUT</text>
<text x="179.9" y="37" transform="rotate(-90 179.9 37)">VCC</text>
<text x="183.9" y="39.9">7</text>
<text x="158.5" y="44.8">5</text>
<text x="164.2" y="45.9">SDA</text>
<text x="174.1" y="45.9">VBAT</text>
<text x="183.9" y="44.8">3</text>
<text x="172.5" y="50.2" transform="rotate(-90 172.5 50.2)">GND</text>
<text x="171.4" y="55.9" transform="rotate(-90 171.4 55.9)">4</text>
<text x="73" y="71.8" transform="rotate(-90 73 71.8)">1</text>
<text x="85.3" y="71.8" transform="rotate(-90 85.3 71.8)">O</text>
<text x="90.9" y="74.3">P</text>
<text x="73" y="78.6" transform="rotate(-90 73 78.6)">2</text>
<text x="85.3" y="78.8" transform="rotate(-90 85.3 78.8)">S</text>
<text x="43.5" y="101.9" transform="rotate(-90 43.5 101.9)">3</text>
<text x="46" y="101.9" transform="rotate(-90 46 101.9)">2</text>
<text x="48.4" y="101.9" transform="rotate(-90 48.4 101.9)">1</text>
<text x="237.2" y="135.8">1</text>
<text x="245.3" y="135.8">2</text>
<text x="40.4" y="143.2">1</text>
<text x="90.4" y="143.2">23</text>
<text x="237.2" y="138.2">3</text>
<text x="237.2" y="140.7">5</text>
<text x="245.3" y="138.2">4</text>
<text x="245.3" y="140.7">6</text>
<text x="39.3" y="148.1">22</text>
<text x="46.1" y="149.2">AGND</text>
<text x="46.1" y="144.2">PC6(/RESET/PCI14)</text>
<text x="68.5" y="149.2">(PCI10/ADC2)PC2</text>
<text x="69.7" y="144.2">(PCI8/ADC0)PC0</text>
<text x="69.7" y="146.7">(PCI9/ADC1)PC1</text>
<text x="90.4" y="145.6">24</text>
<text x="90.4" y="148.1">25</text>
<text x="135.4" y="149.2">GND</text>
<text x="142.6" y="148.1">10</text>
<text x="39.3" y="150.5">21</text>
<text x="39.3" y="153">20</text>
<text x="46.1" y="151.6">AREF</text>
<text x="46.1" y="154.1">AVCC</text>
<text x="63.7" y="154.1">(PCI12/ADC4/SDA)PC4</text>
<text x="68.7" y="151.6">(PCI11/ADC3)PC3</text>
<text x="90.4" y="150.5">26</text>
<text x="90.4" y="153">27</text>
<text x="90.4" y="155.5">28</text>
<text x="134.5" y="151.6">VREF</text>
<text x="142.6" y="150.5">14</text>
<text x="142.6" y="155.5">20</text>
<text x="40.4" y="160.4">9</text>
<text x="46.1" y="161.5">PB6(XTAL1/TOSC1/PCI6)</text>
<text x="63.9" y="156.5">(PCI13/ADC5/SCL)PC5</text>
<text x="130.5" y="161.5">AD2/DIO2</text>
<text x="130.5" y="159">AD1/DIO1</text>
<text x="130.5" y="156.5">AD0/DIO0</text>
<text x="142.6" y="160.4">18</text>
<text x="142.6" y="157.9">19</text>
<text x="242.6" y="156.5">VBUS</text>
<text x="245.5" y="159">D+</text>
<text x="246" y="161.5">D-</text>
<text x="39.3" y="165.3">10</text>
<text x="46.1" y="166.4">PB7(XTAL2/TOSC2/PCI7)</text>
<text x="90.4" y="167.7">2</text>
<text x="117.1" y="163.9">COORD_SEL/AD3/DIO3</text>
<text x="123.4" y="166.4">RF_TX/AD4/DIO4</text>
<text x="142.6" y="165.3">11</text>
<text x="142.6" y="167.7">15</text>
<text x="142.6" y="162.8">17</text>
<text x="243.6" y="163.9">GND</text>
<text x="40.4" y="172.7">8</text>
<text x="46.1" y="173.7">GND</text>
<text x="69.6" y="173.8">(PCI18/INT0)PD2</text>
<text x="69.7" y="168.8">(PCI16/RXD)PD0</text>
<text x="70" y="171.3">(PCI17/TXD)PD1</text>
<text x="90.4" y="170.2">3</text>
<text x="90.4" y="172.7">4</text>
<text x="122.7" y="168.8">ASSOC/AD5/DIO5</text>
<text x="125.9" y="171.3">RTS/AD6/DIO6</text>
<text x="130.4" y="173.8">CTS/DIO7</text>
<text x="142.6" y="172.7">12</text>
<text x="142.6" y="170.2">16</text>
<text x="40.4" y="177.6">7</text>
<text x="46.1" y="178.7">VCC</text>
<text x="63.4" y="176.2">(PCI19/INT1/OC2B)PD3</text>
<text x="66.9" y="178.7">(PCI20/XCK/T0)PD4</text>
<text x="90.4" y="175.1">5</text>
<text x="90.4" y="177.6">6</text>
<text x="120.4" y="176.2">DTR/SLEEP_RQ/DI8</text>
<text x="121.7" y="178.7">CD/DOUT_EN/DO8</text>
<text x="142.6" y="177.6">4</text>
<text x="142.6" y="175.1">9</text>
<text x="63.8" y="183.6">(PCI22/AIN0OC0A)PD6</text>
<text x="65.4" y="181.1">(PCI21/T1/OC0B)PD5</text>
<text x="90.4" y="180">11</text>
<text x="90.4" y="182.5">12</text>
<text x="90.4" y="185">13</text>
<text x="134.1" y="183.6">DOUT</text>
<text x="142.6" y="182.5">2</text>
<text x="142.6" y="185">3</text>
<text x="65.7" y="191">(PCI0/ICP/CLKO)PB0</text>
<text x="69.5" y="186.1">(PCI23/AIN1)PD7</text>
<text x="90.4" y="189.9">14</text>
<text x="127.8" y="186.1">DIN/CONFIG</text>
<text x="128.3" y="191">PWM0/RSSI</text>
<text x="142.6" y="189.9">6</text>
<text x="63.5" y="193.4">(PCI1/OC1A/OC1S)PB1</text>
<text x="66.4" y="195.9">(PCI2/SS/OC1B)PB2</text>
<text x="90.4" y="192.3">15</text>
<text x="90.4" y="194.8">16</text>
<text x="90.4" y="197.3">17</text>
<text x="129.6" y="193.4">ON/SLEEP</text>
<text x="142.6" y="197.3">5</text>
<text x="142.6" y="192.3">13</text>
<text x="63.9" y="198.4">(PCI3/MOSI/OC2A)PB3</text>
<text x="70.1" y="200.8">(PCI4/MISO)PB4</text>
<text x="71.1" y="203.3">(PCI5/SCK)PB5</text>
<text x="90.4" y="199.7">18</text>
<text x="90.4" y="202.2">19</text>
<text x="133.1" y="198.4">RESET</text>
<text x="135.6" y="200.8">VCC</text>
<text x="142.6" y="199.7">1</text>
</g>
<g font-size="1.9" fill="#800000">
<text x="229.1" y="135.4">MISO</text>
<text x="249.2" y="138">MOSI</text>
<text x="249.2" y="135.6">+5</text>
<text x="229.1" y="140.5">RESET</text>
<text x="229.1" y="138.1">SCK</text>
<text x="249.2" y="140.5">GND</text>
</g>
<g font-size="1.9" fill="#808080">
<text x="233.2" y="152.4">X1</text>
<text x="233.2" y="168.1">USB-A</text>
</g>
<g font-size="1.3" fill="#008000">
<text x="92.7" y="16.4" transform="rotate(-90 92.7 16.4)">suppa0s 1</text>
<text x="178.8" y="16.4" transform="rotate(-90 178.8 16.4)">sup 0</text>
<text x="180.8" y="17.7">pas 1</text>
<text x="190.7" y="17.7">suppa0s 1</text>
<text x="27" y="22.6">io 0</text>
<text x="27" y="20.2">io 0</text>
<text x="54" y="20.2">in 0</text>
<text x="71.3" y="20.2">pas 0</text>
<text x="75.5" y="18.8" transform="rotate(-90 75.5 18.8)">sup 0</text>
<text x="163.6" y="22.6">pas 1</text>
<text x="172.1" y="22.6">pas 1</text>
<text x="27" y="25.1">io 0</text>
<text x="43.5" y="25.1" transform="rotate(-90 43.5 25.1)">pas 0</text>
<text x="50.9" y="27.6" transform="rotate(-90 50.9 27.6)">pas 1</text>
<text x="75.5" y="27.6" transform="rotate(-90 75.5 27.6)">pas 1</text>
<text x="92.7" y="28.7" transform="rotate(-90 92.7 28.7)">papsa1s 0</text>
<text x="166.5" y="25.1" transform="rotate(-90 166.5 25.1)">pas 0</text>
<text x="167.2" y="24.1">1</text>
<text x="170.8" y="24.1">2</text>
<text x="171.4" y="25.1" transform="rotate(-90 171.4 25.1)">pas 0</text>
<text x="178.8" y="25.1" transform="rotate(-90 178.8 25.1)">pwr 0</text>
<text x="43.5" y="33.6" transform="rotate(-90 43.5 33.6)">pas 0</text>
<text x="63.2" y="35.2" transform="rotate(-90 63.2 35.2)">0</text>
<text x="63.2" y="30.1" transform="rotate(-90 63.2 30.1)">in 0</text>
<text x="146.8" y="34.9" transform="rotate(-90 146.8 34.9)">pas 1</text>
<text x="154.2" y="30" transform="rotate(-90 154.2 30)">pas 1</text>
<text x="50.9" y="38.5" transform="rotate(-90 50.9 38.5)">pas 1</text>
<text x="63.2" y="37.4" transform="rotate(-90 63.2 37.4)">sup</text>
<text x="75.5" y="38.5" transform="rotate(-90 75.5 38.5)">pas 1</text>
<text x="92.7" y="38.5" transform="rotate(-90 92.7 38.5)">passu0p 0</text>
<text x="154.8" y="39.9">io 0</text>
<text x="186.9" y="39.9">io 0</text>
<text x="154.2" y="43.4" transform="rotate(-90 154.2 43.4)">pas 1</text>
<text x="154.8" y="44.8">io 0</text>
<text x="186.9" y="44.8">pwr 0</text>
<text x="146.8" y="48.3" transform="rotate(-90 146.8 48.3)">pas 1</text>
<text x="55.8" y="64.4" transform="rotate(-90 55.8 64.4)">pas 1</text>
<text x="73" y="60.6" transform="rotate(-90 73 60.6)">sup 0</text>
<text x="171.4" y="60.6" transform="rotate(-90 171.4 60.6)">pwsru0p 0</text>
<text x="43.5" y="68" transform="rotate(-90 43.5 68)">suppa0s 0</text>
<text x="73" y="69.4" transform="rotate(-90 73 69.4)">pas 0</text>
<text x="85.3" y="69.4" transform="rotate(-90 85.3 69.4)">pas 0</text>
<text x="43.5" y="77.9" transform="rotate(-90 43.5 77.9)">papsa0s 1</text>
<text x="55.8" y="77.9" transform="rotate(-90 55.8 77.9)">papsa1s 0</text>
<text x="63.2" y="74.3" transform="rotate(-90 63.2 74.3)">pas 0</text>
<text x="93.4" y="74.3">pas 0</text>
<text x="63.2" y="82.8" transform="rotate(-90 63.2 82.8)">pas 0</text>
<text x="73" y="82.8" transform="rotate(-90 73 82.8)">pas 0</text>
<text x="85.3" y="82.8" transform="rotate(-90 85.3 82.8)">pas 0</text>
<text x="28.3" y="89">pas 1</text>
<text x="41.7" y="89">pas</text>
<text x="44" y="89">1</text>
<text x="55.8" y="87.7" transform="rotate(-90 55.8 87.7)">pas 0</text>
<text x="135.2" y="86.6">pas 0</text>
<text x="43.5" y="90.1" transform="rotate(-90 43.5 90.1)">pas 1</text>
<text x="73" y="91.5" transform="rotate(-90 73 91.5)">pas 2</text>
<text x="135.2" y="91.5">pas 0</text>
<text x="43.5" y="98.9" transform="rotate(-90 43.5 98.9)">pas 1</text>
<text x="46" y="98.9" transform="rotate(-90 46 98.9)">pas 1</text>
<text x="48" y="96.4">pas 1</text>
<text x="48.4" y="98.9" transform="rotate(-90 48.4 98.9)">pas 1</text>
<text x="61.4" y="96.4">pas 1 pas 1</text>
<text x="65.7" y="101.3" transform="rotate(-90 65.7 101.3)">pas 1</text>
<text x="135.2" y="96.4">pas 0</text>
<text x="135.2" y="101.3">pas 0</text>
<text x="73" y="104.9" transform="rotate(-90 73 104.9)">pas 3</text>
<text x="135.2" y="106.3">pas 0</text>
<text x="73" y="113.6" transform="rotate(-90 73 113.6)">sup 0</text>
<text x="135.2" y="111.2">pas 0</text>
<text x="65.7" y="114.7" transform="rotate(-90 65.7 114.7)">pas 1</text>
<text x="43.1" y="130.9">pas 1</text>
<text x="54" y="130.9">pas 1</text>
<text x="21" y="135.8">pas 1</text>
<text x="21.4" y="136.9" transform="rotate(-90 21.4 136.9)">sup 0</text>
<text x="34.4" y="135.8">pas 1</text>
<text x="230" y="135.8">pas 0</text>
<text x="250.8" y="135.8">pas 0</text>
<text x="25.9" y="143.2">pas 2</text>
<text x="36.7" y="143.2">io 0</text>
<text x="39.3" y="143.2">pas 1</text>
<text x="93.4" y="143.2">io 0</text>
<text x="230" y="138.2">pas 0</text>
<text x="230" y="140.7">pas 0</text>
<text x="250.8" y="138.2">pas 0</text>
<text x="250.8" y="140.7">pas 0</text>
<text x="36.7" y="148.1">io 0</text>
<text x="93.4" y="145.6">io 0</text>
<text x="93.4" y="148.1">io 0</text>
<text x="145" y="148.1">pwr 0</text>
<text x="36.7" y="150.5">io 0</text>
<text x="36.7" y="153">io 0</text>
<text x="93.4" y="150.5">io 0</text>
<text x="93.4" y="153">io 0</text>
<text x="93.4" y="155.5">io 0</text>
<text x="145" y="150.5">in 0</text>
<text x="145" y="155.5">io 0</text>
<text x="253.3" y="155.5">pwr 0</text>
<text x="33.7" y="160.4" transform="rotate(-90 33.7 160.4)">pas 1</text>
<text x="36.7" y="160.4">io 0</text>
<text x="145" y="160.4">io 0</text>
<text x="145" y="157.9">io 0</text>
<text x="253.3" y="157.9">io 0</text>
<text x="253.3" y="160.4">io 0</text>
<text x="23.4" y="162.8">pas 1</text>
<text x="36.7" y="165.3">io 0</text>
<text x="93.4" y="167.7">io 0</text>
<text x="145" y="165.3">io 0</text>
<text x="145" y="167.7">io 0</text>
<text x="145" y="162.8">io 0</text>
<text x="253.3" y="162.8">pwr 0</text>
<text x="33.7" y="168.9" transform="rotate(-90 33.7 168.9)">pas 1</text>
<text x="36.7" y="172.7">io 0</text>
<text x="93.4" y="170.2">io 0</text>
<text x="93.4" y="172.7">io 0</text>
<text x="145" y="172.7">io 0</text>
<text x="145" y="170.2">io 0</text>
<text x="21.4" y="177.6" transform="rotate(-90 21.4 177.6)">pas 1</text>
<text x="36.7" y="177.6">io 0</text>
<text x="93.4" y="175.1">io 0</text>
<text x="93.4" y="177.6">io 0</text>
<text x="145" y="177.6">out 0</text>
<text x="145" y="175.1">io 0</text>
<text x="93.4" y="180">io 0</text>
<text x="93.4" y="182.5">io 0</text>
<text x="93.4" y="185">io 0</text>
<text x="145" y="182.5">out 0</text>
<text x="145" y="185">in 0</text>
<text x="14" y="189.9" transform="rotate(-90 14 189.9)">sup 0</text>
<text x="21.4" y="188.5" transform="rotate(-90 21.4 188.5)">pas 1</text>
<text x="93.4" y="189.9">io 0</text>
<text x="145" y="189.9">out 0</text>
<text x="93.4" y="192.3">io 0</text>
<text x="93.4" y="194.8">io 0</text>
<text x="93.4" y="197.3">io 0</text>
<text x="145" y="197.3">in 0</text>
<text x="145" y="192.3">out 0</text>
<text x="93.4" y="199.7">io 0</text>
<text x="93.4" y="202.2">io 0</text>
<text x="145" y="199.7">pwr 0</text>
</g>
</svg>
